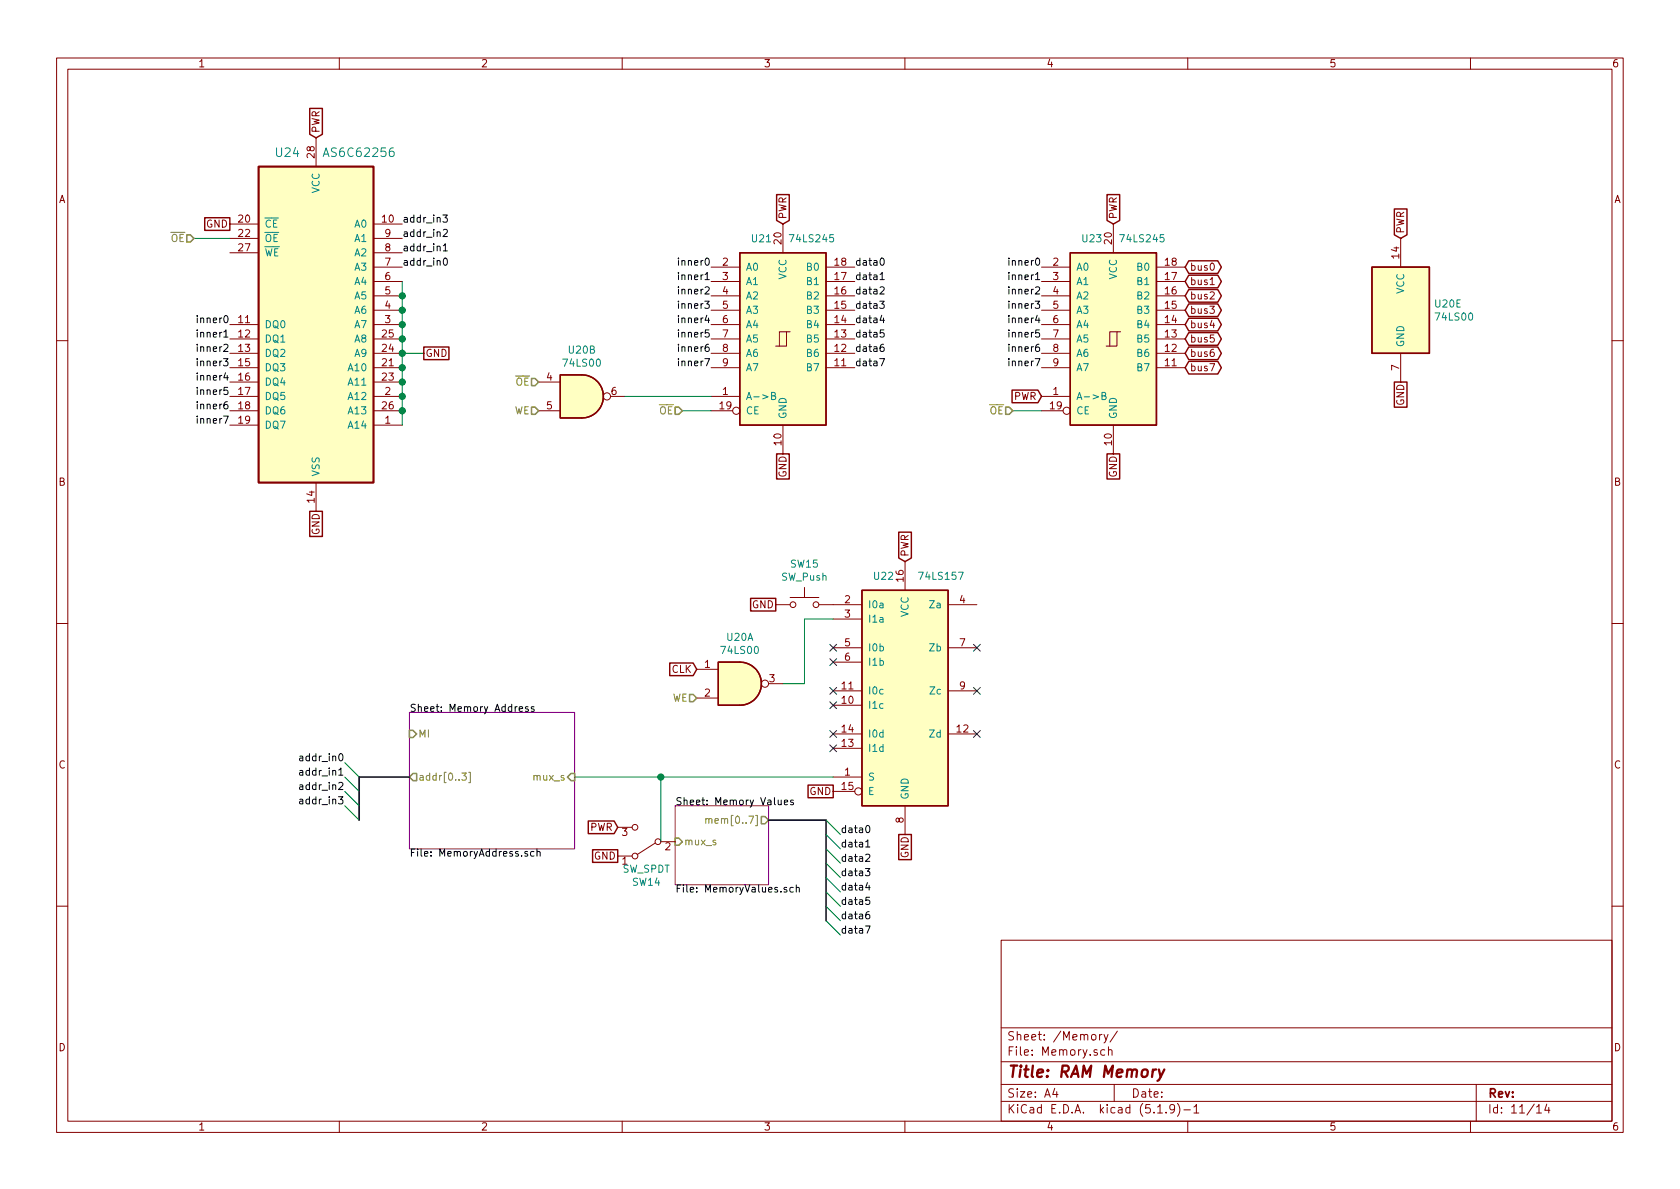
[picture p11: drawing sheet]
<svg xmlns="http://www.w3.org/2000/svg" width="297mm" height="210mm" viewBox="0 0 297 210" stroke-linecap="round" stroke-linejoin="round" font-family="sans-serif">
<g fill="none" stroke="#840000" stroke-width=".18">
<path d="M10 10.3h277v189.9h-277zM12 12.2h273v186.1h-273zM60 10.3v1.9M110 10.3v1.9M160 10.3v1.9M210 10.3v1.9M260 10.3v1.9M40.6 39.6h5.1M55.9 24.4v5.1M66 39.6h5.1M138.4 39.6v5.1M196.8 39.6v5.1"/>
<path d="M40.6 57.4h5.1M40.6 59.9h5.1M40.6 42.2h5.1M40.6 44.7h5.1M66 57.4h5.1M66 59.9h5.1M66 42.2h5.1M66 44.7h5.1M66 54.9h5.1M66 52.3h5.1M66 49.8h5.1M66 47.2h5.1"/>
<path d="M125.7 57.4h5.1M125.7 59.9h5.1M125.7 54.9h5.1M125.7 52.3h5.1M125.7 49.8h5.1M125.7 47.2h5.1M139.1 58.7h-1.3v2.5M139.7 58.7h-.6v2.5h-1.9M146 57.4h5.1M146 59.9h5.1M146 54.9h5.1M146 52.3h5.1"/>
<path d="M146 49.8h5.1M146 47.2h5.1M184.1 57.4h5.1M184.1 59.9h5.1M184.1 54.9h5.1M184.1 52.3h5.1M184.1 49.8h5.1M184.1 47.2h5.1M197.5 58.7h-1.3v2.5M198.1 58.7h-.6v2.5h-1.9M204.5 57.4h5M204.5 59.9h5"/>
<path d="M204.5 54.9h5M204.5 52.3h5M204.5 49.8h5M204.5 47.2h5M214 51.7l.5-.1 .2 .4-.8 .9h.8M214 50.3h.7M214.3 56.6l-.3 .9h.8M247.6 42.2v5M10 60.2h2M40.6 75.2h5.1M40.6 62.5h5.1M40.6 65h5.1"/>
<path d="M40.6 67.6h5.1M40.6 70.1h5.1M40.6 72.6h5.1M66 75.2h5.1M66 62.5h5.1M66 65h5.1M66 67.6h5.1M66 70.1h5.1M66 72.6h5.1M95.2 67.6h3.9M95.2 72.6h3.9M107.9 70.1h2.6"/>
<path d="M125.7 62.5h5.1M125.7 65h5.1M125.7 70.1h5.1M125.7 72.6h3.8M138.4 75.2v5.1M146 62.5h5.1M146 65h5.1M184.1 62.5h5.1M184.1 65h5.1M184.1 70.1h5.1M184.1 72.6h3.9M196.8 75.2v5.1"/>
<path d="M204.5 62.5h5M204.5 65h5M213.9 64.3h.9l-.6 1.3M247.6 62.5v5.1M285 60.2h2M55.9 85.3v5.1M160 99.3v5.1M10 110.3h2M123.2 118.4h3.8M137.2 106.9h2.5M139.7 105.7h5.1M142.2 103.9v1.8"/>
<path d="M144.8 106.9h7.6M147.3 109.5h5.1M147.3 114.5h5.1M147.3 117.1h5.1M167.6 106.9h5.1M167.6 114.5h5.1M285 110.3h2M123.2 123.4h3.8M135.9 120.9h2.5M147.3 137.4h5.1M147.3 124.7h5.1M147.3 122.2h5.1"/>
<path d="M147.3 129.8h5.1M147.3 132.3h5.1M147.3 139.9h3.8M167.6 122.2h5.1M167.6 129.8h5.1M109.2 151.4h2.6M109.2 146.3h2.6M115.8 149.1l-3.2 2M116.8 148.8h2.6M160 142.5v5.1M10 160.2h2M177 166.3h108v32h-108z"/>
<path d="M285 160.2h2M60 198.3v1.9M110 198.3v1.9M160 198.3v1.9M177 194.8h108M177 191.8h108M177 187.8h108M177 181.8h108M186.5 192.5l-.4 1h1M186.8 193v1M194.4 182.9v1M194.8 182.9l-.4 .3"/>
<path d="M195.2 182.9l.4 1M195.3 185.7l-.4-.1-.3 .3 .1 .6 .2 .1 .4-.1M195.9 182.9l-.5 1.4-.2 .1M196 185.7l.2-.1 .3 .1 .1 .9M196 185.1v1.5M197 191.8v3M197.6 182.3l-1.3 2M204.7 196.8h.8M206.2 196.7v.1M207.7 196l-.1 .1a.48 .48 0 0 1-.6 .1l-.2-.2 .2-.6a.48 .48 0 0 1 .6 .1 1.27 1.27 0 0 1-.2 1.2l-.4 .1M208.2 195.1a1.71 1.71 0 0 1 0 2.3M209.3 196.3h1.2"/>
<path d="M210 198.3v1.9M211.1 195.8l.4-.5v1.5M211.1 196.8h.9M260 198.3v1.9M261 191.8v6.5M271.7 195.8l.4-.5v1.5M271.7 196.8h.8M273.5 195.2l-.4 1.1h.9M273.8 195.8v1"/>
<circle cx="107.3" cy="70.1" r=".63"/>
<circle cx="130.2" cy="72.6" r=".63"/>
<circle cx="188.6" cy="72.6" r=".63"/>
<circle cx="140.2" cy="106.9" r=".51"/>
<circle cx="144.3" cy="106.9" r=".51"/>
<circle cx="135.3" cy="120.9" r=".63"/>
<circle cx="151.8" cy="139.9" r=".63"/>
<circle cx="112.3" cy="146.3" r=".51"/>
<circle cx="112.3" cy="151.4" r=".51"/>
<circle cx="116.3" cy="148.8" r=".51"/>
</g>
<path d="M204.9 189.1l.3 1.3M205.9 189.1l-.9 1.8-.4 .2" fill="none" stroke="#840000" stroke-width=".41"/>
<path d="M72.4 126h29.2v24.1h-29.2zM119.4 142.5h16.5v14h-16.5z" fill="none" stroke="#840084" stroke-width=".18"/>
<g fill="none" stroke="#000" stroke-width=".18">
<path d="M78.3 38h.8l-.4 .5 .3 .1v.6l-.5 .1-.2-.1M34.9 58.3v.2M34.9 55.8v.1M78.4 43.5l.3-.4v1.3M78.4 40.7l.5-.1 .2 .3-.1 .2-.7 .7h.8M78.4 44.4h.7M78.5 45.8l.2-.2a.69 .69 0 0 1 .4 .7 .69 .69 0 0 1-.4 .6l-.3-.2v-.3zM120 45.6v.2M120 48.2v.1M120 58.3v.2M120 55.8v.1M120 53.3v.1"/>
<path d="M120 50.7v.1M155.5 53.3h.8l-.4 .4 .4 .2v.5l-.2 .1-.6-.1M155.6 48.5l.4-.3v1.2M155.6 50.8l.5-.1 .2 .1v.3v.2l-.8 .7h.8M155.6 49.4h.7M155.7 45.8l.2-.2a.67 .67 0 0 1 .5 .7 .67 .67 0 0 1-.5 .6l-.3-.5zM155.9 55.7l-.3 .9h.8M156.2 56.2v.9M156.3 58.3h-.6l-.1 .6 .2-.1 .5 .1v.6l-.2 .1-.5-.1M178.4 55.8v.1M178.4 58.3v.2M178.4 53.3v.1"/>
<path d="M178.4 50.7v.1M178.4 48.2v.1M178.4 45.6v.2M34.9 63.4v.1M34.9 60.9v.1M34.9 73.6v.1M34.9 71v.2M34.9 68.5v.1M34.9 66v.1M120 60.9v.1M120 63.4v.1M155.5 63.4h.9l-.5 1.3"/>
<path d="M156.2 60.9h-.2a.79 .79 0 0 0-.1 1.2l.4-.1v-.5l-.4-.1-.3 .2M178.4 63.4v.1M178.4 60.9v.1M53 138.8h.5v.8M53 136.3h.5v.8M53 133.8h.5v.7M53.5 139.1h-.4l-.1 .2v.3h.5M53.5 136.5l-.4 .1-.1 .2v.2h.5M53.5 134l-.4 .1-.1 .1v.3h.5M91.8 125.4l.6-.1v-.3h-.4l-.2 .1 .1 .6h.5M93.4 125h-.3l-.2 .1 .1 .2 .4 .1v.3h-.5M94.4 125h-.3l-.2 .1 .1 .2 .4 .1v.3h-.5"/>
<path d="M53 141.4h.5v.8M53.5 141.6l-.4 .1-.1 .2v.2h.5M93.3 150.6h-.3l-.2 .1v.2l.5 .1v.4h-.5M94.4 150.6h-.3l-.3 .2 .1 .6h.5M94.9 150.7l.2-.1h.3l.1 .8M94.9 150.1v1.3M137.6 141.5v.8h.3l.2-.1M138.1 141.5v.8M138.7 141.9l.6-.1-.1-.3h-.3l-.2 .2v.6h.5M139.1 157l-.3-.1-.2 .2 .1 .2 .4 .1v.3h-.5M140.3 141.5h-.3l-.2 .2v.1l.5 .2v.3h-.5M140.3 157l-.4-.1-.3 .2 .2 .6h.5"/>
<path d="M140.8 157l.2-.1 .3 .1v.8M140.8 156.5v1.3M153 153.6h.8l-.4 .5 .3 .1v.5l-.2 .2-.5-.2M153.1 148.9l.3-.4v1.3M153.1 151.2l.4-.2 .2 .2 .1 .2-.1 .2-.7 .7h.8M153.1 149.8h.7M153.2 146.1l.2-.1a.67 .67 0 0 1 .4 .6 .67 .67 0 0 1-.4 .6l-.3-.4zM153.4 156.1l-.3 .9h.7M153.7 156.6v.8M153.7 158.7h-.6v.6l.1-.1 .5 .1v.5l-.2 .1-.4-.1M153 163.7h.8l-.5 1.3M153.7 161.2h-.3a.79 .79 0 0 0-.1 1.3l.4-.1v-.6l-.4-.1-.2 .2"/>
</g>
<path d="M81.7 136.7h.7l-.4 .5 .4 .1v.4l-.2 .3-.5-.2M82.9 136.6h.3v1.8h-.3M124.8 144.9l.2-.2 .3 .1v.8M124.8 144.7v.9M125.3 144.9l.2-.2 .3 .1 .1 .8" fill="none" stroke="#848400" stroke-width=".18"/>
<path d="M33 41.5h.7l.6 .7-.6 .6h-.7zM94 72h.6l.6 .6-.6 .7h-.6zM94 66.9h.6l.6 .7-.6 .6h-.6zM119.4 72h.6l.6 .6-.6 .7h-.6zM177.8 72h.6l.7 .6-.7 .7h-.6zM72.4 129.2h.6l.7 .6-.7 .6h-.6zM73 136.8h.7v1.2h-.7l-.6-.6zM101 136.8h.6v1.2h-.6l-.7-.6zM121.9 122.8h.7l.6 .6-.6 .7h-.7zM119.4 148.2h.6l.6 .6-.6 .7h-.6zM134.6 144.4h.7l.6 .6-.6 .7h-.7z" fill="none" stroke="#848400" stroke-width=".25"/>
<g fill="#ffffc2" stroke="#ffffc2" stroke-width=".18">
<path d="M45.7 29.5h20.3v55.8h-20.3z"/>
<path d="M130.8 44.7h15.2v30.5h-15.2z"/>
<path d="M189.2 44.7h15.3v30.5h-15.3z"/>
<path d="M102.9 66.3a3.8 3.8 0 0 1 3.8 3.8 3.8 3.8 0 0 1-3.8 3.8z"/>
<path d="M99.1 66.3h3.8v7.6h-3.8z"/>
<path d="M152.4 104.4h15.2v38.1h-15.2z"/>
<path d="M242.6 47.2h10.1v15.3h-10.1z"/>
<path d="M130.8 117.1a3.8 3.8 0 0 1 3.8 3.8 3.8 3.8 0 0 1-3.8 3.8z"/>
<path d="M127 117.1h3.8v7.6h-3.8z"/>
</g>
<path d="M45.7 29.5h20.3v55.8h-20.3z" fill="none" stroke="#840000" stroke-width=".3"/>
<g fill="none" stroke="#840000" stroke-width=".25">
<path d="M54.8 19.2h2.2v4.5l-1.1 .7-1.1-.7zM36.2 38.5h4.4v2.2h-4.4zM137.3 34.4h2.2v4.6l-1.1 .6-1.1-.6zM195.7 34.4h2.3v4.6l-1.2 .6-1.1-.6zM246.5 37h2.3v4.5l-1.2 .7-1.1-.7zM130.8 44.7h15.2v30.5h-15.2zM189.2 44.7h15.3v30.5h-15.3zM210.2 46.1h5.1l.7 1.1-.7 1.2h-5.1l-.7-1.2zM210.2 48.7h5.1l.7 1.1-.7 1.1h-5.1l-.7-1.1zM210.2 51.2h5.1l.7 1.1-.7 1.1h-5.1l-.7-1.1zM210.2 53.7h5.1l.7 1.2-.7 1.1h-5.1l-.7-1.1zM210.2 56.3h5.1l.7 1.1-.7 1.1h-5.1l-.7-1.1z"/>
<path d="M210.2 58.8h5.1l.7 1.1-.7 1.2h-5.1l-.7-1.2zM242.6 47.2h10.1v15.3h-10.1zM74.9 61.4h4.5v2.2h-4.5zM99.1 66.3h3.8a3.8 3.8 0 0 1 3.8 3.8 3.8 3.8 0 0 1-3.8 3.8h-3.8zM178.9 69h4.6l.6 1.1-.6 1.1h-4.6zM210.2 61.4h5.1l.7 1.1-.7 1.1h-5.1l-.7-1.1zM210.2 63.9h5.1l.7 1.1-.7 1.1h-5.1l-.7-1.1zM246.5 67.6h2.3v4.4h-2.3zM54.8 90.4h2.2v4.5h-2.2zM137.3 80.3h2.2v4.4h-2.2zM158.9 94.1h2.2v4.6l-1.1 .6-1.1-.6zM195.7 80.3h2.3v4.4h-2.3z"/>
<path d="M118.4 117.2h4.2l.6 1.2-.6 1.1h-4.2zM127 117.1h3.8a3.8 3.8 0 0 1 3.8 3.8 3.8 3.8 0 0 1-3.8 3.8h-3.8zM132.7 105.8h4.5v2.2h-4.5zM152.4 104.4h15.2v38.1h-15.2zM142.9 138.8h4.4v2.3h-4.4zM104 145.2h4.6l.6 1.1-.6 1.1h-4.6zM104.8 150.3h4.4v2.2h-4.4zM158.9 147.6h2.2v4.4h-2.2z"/>
</g>
<path d="M136.4 70l.6-.1v-.4l-.6-.1v1.3h.5l.3-.3v-.2l-.3-.2M194.8 70l.6-.1 .1-.4-.7-.1v1.3h.5l.3-.3v-.2l-.3-.2" fill="none" stroke="#008484" stroke-width=".18"/>
<path d="M72.4 137.4h-8.9v7.6M135.9 145h10.1v17.8" fill="none" stroke="#000084" stroke-width=".3"/>
<g fill="none" stroke="#008400" stroke-width=".18">
<path d="M34.3 42.2h6.3M71.1 49.8v25.4M71.1 62.5h3.8M110.5 70.1h15.2M120.6 72.6h5.1M179.1 72.6h5M147.3 109.5h-5.1v11.4h-3.8M61 134.9l2.5 2.5M61 137.4l2.5 2.5M61 139.9l2.5 2.6M101.6 137.4h45.7M116.8 137.4v11.4"/>
<path d="M61 142.5l2.5 2.5M146 152.6l2.6 2.6M146 157.7l2.6 2.6M146 145l2.6 2.6M146 147.6l2.6 2.5M146 150.1l2.6 2.5M146 155.2l2.6 2.5M146 162.8l2.6 2.5M146 160.3l2.6 2.5"/>
</g>
<g fill="#008400" stroke="#008400" stroke-width=".25">
<circle cx="71.1" cy="52.3" r=".51"/>
<circle cx="116.8" cy="137.4" r=".51"/>
<circle cx="71.1" cy="54.9" r=".51"/>
<circle cx="71.1" cy="57.4" r=".51"/>
<circle cx="71.1" cy="59.9" r=".51"/>
<circle cx="71.1" cy="62.5" r=".51"/>
<circle cx="71.1" cy="65" r=".51"/>
<circle cx="71.1" cy="67.6" r=".51"/>
<circle cx="71.1" cy="70.1" r=".51"/>
<circle cx="71.1" cy="72.6" r=".51"/>
</g>
<g fill="none" stroke="#000084" stroke-width=".18">
<path d="M146.7 116.5l1.2 1.2M146.7 113.9l1.2 1.3M147.9 116.5l-1.2 1.2M147.9 113.9l-1.2 1.3M172.1 113.9l1.2 1.3M173.3 113.9l-1.2 1.3M146.7 131.7l1.2 1.2M146.7 124.1l1.2 1.2M146.7 121.6l1.2 1.2M146.7 129.2l1.2 1.2M147.9 131.7l-1.2 1.2M147.9 124.1l-1.2 1.2"/>
<path d="M147.9 121.6l-1.2 1.2M147.9 129.2l-1.2 1.2M172.1 121.6l1.2 1.2M172.1 129.2l1.2 1.2M173.3 121.6l-1.2 1.2M173.3 129.2l-1.2 1.2"/>
</g>
<text font-size="2.8" fill="#840000" x="178" y="190.5">Title: RAM Memory</text>
<g font-size="2.1" fill="#008484">
<text x="48.9" y="27.8">U24</text>
<text x="57.7" y="27.8">AS6C62256</text>
</g>
<g font-size="2.1" fill="#840000">
<text x="178" y="184">Sheet: /Memory/</text>
<text x="178" y="186.7">File: Memory.sch</text>
<text x="178" y="196.9">KiCad E.D.A. kicad (5.1.9)-1</text>
<text x="178" y="194.1">Size: A4</text>
<text x="200" y="194.1">Date:</text>
<text x="263" y="194.1">Rev:</text>
<text x="263" y="196.9">Id: 11/14</text>
</g>
<g font-size="1.8" fill="#840000">
<text x="35" y="11.9">1</text>
<text x="85" y="11.9">2</text>
<text x="135" y="11.9">3</text>
<text x="185" y="11.9">4</text>
<text x="235" y="11.9">5</text>
<text x="285" y="11.9">6</text>
<text x="56.5" y="23.6" transform="rotate(-90 56.5 23.6)">PWR</text>
<text x="55.6" y="27.9" transform="rotate(-90 55.6 27.9)">28</text>
<text x="10.4" y="35.9">A</text>
<text x="285.4" y="35.9">A</text>
<text x="36.4" y="40.3">GND</text>
<text x="42.2" y="39.4">20</text>
<text x="42.2" y="41.9">22</text>
<text x="67.6" y="39.4">10</text>
<text x="68.1" y="41.9">9</text>
<text x="139.1" y="38.8" transform="rotate(-90 139.1 38.8)">PWR</text>
<text x="197.5" y="38.8" transform="rotate(-90 197.5 38.8)">PWR</text>
<text x="248.3" y="41.4" transform="rotate(-90 248.3 41.4)">PWR</text>
<text x="42.2" y="44.4">27</text>
<text x="68.1" y="47">7</text>
<text x="68.1" y="44.4">8</text>
<text x="127.8" y="47">2</text>
<text x="138.2" y="43.1" transform="rotate(-90 138.2 43.1)">20</text>
<text x="147.6" y="47">18</text>
<text x="186.2" y="47">2</text>
<text x="196.6" y="43.1" transform="rotate(-90 196.6 43.1)">20</text>
<text x="206" y="47">18</text>
<text x="210.3" y="47.9">bus0</text>
<text x="247.4" y="45.7" transform="rotate(-90 247.4 45.7)">14</text>
<text x="68.1" y="52.1">5</text>
<text x="68.1" y="49.5">6</text>
<text x="127.8" y="49.5">3</text>
<text x="127.8" y="52.1">4</text>
<text x="147.6" y="52.1">16</text>
<text x="147.6" y="49.5">17</text>
<text x="186.2" y="49.5">3</text>
<text x="186.2" y="52.1">4</text>
<text x="206" y="52.1">16</text>
<text x="206" y="49.5">17</text>
<text x="210.3" y="50.4">bus1</text>
<text x="210.3" y="53">bus2</text>
<text x="42.2" y="57.1">11</text>
<text x="42.2" y="59.7">12</text>
<text x="67.6" y="59.7">25</text>
<text x="68.1" y="57.1">3</text>
<text x="68.1" y="54.6">4</text>
<text x="127.8" y="54.6">5</text>
<text x="127.8" y="57.1">6</text>
<text x="127.8" y="59.7">7</text>
<text x="147.6" y="59.7">13</text>
<text x="147.6" y="57.1">14</text>
<text x="147.6" y="54.6">15</text>
<text x="186.2" y="54.6">5</text>
<text x="186.2" y="57.1">6</text>
<text x="186.2" y="59.7">7</text>
<text x="206" y="59.7">13</text>
<text x="206" y="57.1">14</text>
<text x="206" y="54.6">15</text>
<text x="210.3" y="55.5">bus3</text>
<text x="210.3" y="58">bus4</text>
<text x="42.2" y="62.2">13</text>
<text x="42.2" y="64.8">15</text>
<text x="67.6" y="64.8">21</text>
<text x="67.6" y="62.2">24</text>
<text x="75.2" y="63.1">GND</text>
<text x="127.8" y="62.2">8</text>
<text x="127.8" y="64.8">9</text>
<text x="147.6" y="64.8">11</text>
<text x="147.6" y="62.2">12</text>
<text x="186.2" y="62.2">8</text>
<text x="186.2" y="64.8">9</text>
<text x="206" y="64.8">11</text>
<text x="206" y="62.2">12</text>
<text x="210.3" y="60.6">bus5</text>
<text x="210.3" y="63.1">bus6</text>
<text x="210.3" y="65.7">bus7</text>
<text x="247.4" y="65.5" transform="rotate(-90 247.4 65.5)">7</text>
<text x="42.2" y="67.3">16</text>
<text x="42.2" y="69.8">17</text>
<text x="67.6" y="67.3">23</text>
<text x="68.1" y="69.8">2</text>
<text x="96.7" y="67.3">4</text>
<text x="108.1" y="69.8">6</text>
<text x="127.8" y="69.8">1</text>
<text x="179.2" y="70.7">PWR</text>
<text x="186.2" y="69.8">1</text>
<text x="248.3" y="71.7" transform="rotate(-90 248.3 71.7)">GND</text>
<text x="42.2" y="72.4">18</text>
<text x="42.2" y="74.9">19</text>
<text x="67.6" y="72.4">26</text>
<text x="68.1" y="74.9">1</text>
<text x="96.7" y="72.4">5</text>
<text x="127.3" y="72.4">19</text>
<text x="185.7" y="72.4">19</text>
<text x="138.2" y="78.7" transform="rotate(-90 138.2 78.7)">10</text>
<text x="196.6" y="78.7" transform="rotate(-90 196.6 78.7)">10</text>
<text x="10.4" y="85.9">B</text>
<text x="55.6" y="88.8" transform="rotate(-90 55.6 88.8)">14</text>
<text x="139.1" y="84.4" transform="rotate(-90 139.1 84.4)">GND</text>
<text x="197.5" y="84.4" transform="rotate(-90 197.5 84.4)">GND</text>
<text x="285.4" y="85.9">B</text>
<text x="56.5" y="94.6" transform="rotate(-90 56.5 94.6)">GND</text>
<text x="160.7" y="98.5" transform="rotate(-90 160.7 98.5)">PWR</text>
<text x="133" y="107.6">GND</text>
<text x="149.4" y="106.7">2</text>
<text x="159.8" y="102.8" transform="rotate(-90 159.8 102.8)">16</text>
<text x="169.7" y="106.7">4</text>
<text x="149.4" y="109.2">3</text>
<text x="118.8" y="119">CLK</text>
<text x="124.6" y="118.1">1</text>
<text x="149.4" y="114.3">5</text>
<text x="149.4" y="116.8">6</text>
<text x="169.7" y="114.3">7</text>
<text x="124.6" y="123.2">2</text>
<text x="136" y="120.6">3</text>
<text x="148.9" y="124.5">10</text>
<text x="148.9" y="121.9">11</text>
<text x="169.7" y="121.9">9</text>
<text x="148.9" y="129.5">14</text>
<text x="169.2" y="129.5">12</text>
<text x="10.4" y="135.9">C</text>
<text x="148.9" y="132.1">13</text>
<text x="149.4" y="137.2">1</text>
<text x="285.4" y="135.9">C</text>
<text x="143.1" y="140.6">GND</text>
<text x="148.9" y="139.7">15</text>
<text x="104.3" y="146.9">PWR</text>
<text x="110" y="147.8">3</text>
<text x="159.8" y="145.5" transform="rotate(-90 159.8 145.5)">8</text>
<text x="105" y="152">GND</text>
<text x="110" y="152.9">1</text>
<text x="117.6" y="150.4">2</text>
<text x="160.7" y="151.8" transform="rotate(-90 160.7 151.8)">GND</text>
<text x="10.4" y="185.9">D</text>
<text x="285.4" y="185.9">D</text>
<text x="35" y="199.9">1</text>
<text x="85" y="199.9">2</text>
<text x="135" y="199.9">3</text>
<text x="185" y="199.9">4</text>
<text x="235" y="199.9">5</text>
<text x="285" y="199.9">6</text>
</g>
<g font-size="1.8" fill="#008484">
<text x="56.5" y="34.2" transform="rotate(-90 56.5 34.2)">VCC</text>
<text x="46.7" y="40.3">CE</text>
<text x="62.8" y="40.3">A0</text>
<text x="46.7" y="42.8">OE</text>
<text x="46.7" y="45.3">WE</text>
<text x="62.8" y="47.9">A3</text>
<text x="62.8" y="45.3">A2</text>
<text x="62.8" y="42.8">A1</text>
<text x="131.8" y="47.9">A0</text>
<text x="133" y="42.8">U21</text>
<text x="139.9" y="42.8">74LS245</text>
<text x="142.8" y="47.9">B0</text>
<text x="190.2" y="47.9">A0</text>
<text x="191.4" y="42.8">U23</text>
<text x="198.3" y="42.8">74LS245</text>
<text x="201.2" y="47.9">B0</text>
<text x="62.8" y="53">A5</text>
<text x="62.8" y="50.4">A4</text>
<text x="131.8" y="50.4">A1</text>
<text x="131.8" y="53">A2</text>
<text x="139.1" y="49.4" transform="rotate(-90 139.1 49.4)">VCC</text>
<text x="142.8" y="53">B2</text>
<text x="142.8" y="50.4">B1</text>
<text x="190.2" y="50.4">A1</text>
<text x="190.2" y="53">A2</text>
<text x="197.5" y="49.4" transform="rotate(-90 197.5 49.4)">VCC</text>
<text x="201.2" y="53">B2</text>
<text x="201.2" y="50.4">B1</text>
<text x="248.3" y="52" transform="rotate(-90 248.3 52)">VCC</text>
<text x="46.7" y="58">DQ0</text>
<text x="62.8" y="58">A7</text>
<text x="62.8" y="55.5">A6</text>
<text x="131.8" y="55.5">A3</text>
<text x="131.8" y="58">A4</text>
<text x="142.8" y="58">B4</text>
<text x="142.8" y="55.5">B3</text>
<text x="190.2" y="55.5">A3</text>
<text x="190.2" y="58">A4</text>
<text x="201.2" y="58">B4</text>
<text x="201.2" y="55.5">B3</text>
<text x="253.8" y="54.4">U20E</text>
<text x="254" y="56.7">74LS00</text>
<text x="46.7" y="60.6">DQ1</text>
<text x="46.7" y="63.1">DQ2</text>
<text x="46.7" y="65.7">DQ3</text>
<text x="61.8" y="65.7">A10</text>
<text x="62.8" y="63.1">A9</text>
<text x="62.8" y="60.6">A8</text>
<text x="99.8" y="64.8">74LS00</text>
<text x="100.6" y="62.5">U20B</text>
<text x="131.8" y="60.6">A5</text>
<text x="131.8" y="63.1">A6</text>
<text x="131.8" y="65.7">A7</text>
<text x="142.8" y="65.7">B7</text>
<text x="142.8" y="63.1">B6</text>
<text x="142.8" y="60.6">B5</text>
<text x="190.2" y="60.6">A5</text>
<text x="190.2" y="63.1">A6</text>
<text x="190.2" y="65.7">A7</text>
<text x="201.2" y="65.7">B7</text>
<text x="201.2" y="63.1">B6</text>
<text x="201.2" y="60.6">B5</text>
<text x="248.3" y="61.5" transform="rotate(-90 248.3 61.5)">GND</text>
<text x="46.7" y="68.2">DQ4</text>
<text x="46.7" y="70.7">DQ5</text>
<text x="61.8" y="70.7">A12</text>
<text x="61.8" y="68.2">A11</text>
<text x="131.8" y="70.7">A-&gt;B</text>
<text x="190.2" y="70.7">A-&gt;B</text>
<text x="46.7" y="73.3">DQ6</text>
<text x="46.7" y="75.8">DQ7</text>
<text x="61.8" y="75.8">A14</text>
<text x="61.8" y="73.3">A13</text>
<text x="131.8" y="73.3">CE</text>
<text x="139.1" y="74.2" transform="rotate(-90 139.1 74.2)">GND</text>
<text x="190.2" y="73.3">CE</text>
<text x="197.5" y="74.2" transform="rotate(-90 197.5 74.2)">GND</text>
<text x="56.5" y="84.3" transform="rotate(-90 56.5 84.3)">VSS</text>
<text x="139.8" y="100.4">SW15</text>
<text x="138.2" y="102.7">SW_Push</text>
<text x="153.4" y="107.6">I0a</text>
<text x="154.6" y="102.5">U22</text>
<text x="162.8" y="102.5">74LS157</text>
<text x="164.6" y="107.6">Za</text>
<text x="128.5" y="113.3">U20A</text>
<text x="153.4" y="110.1">I1a</text>
<text x="160.7" y="109.1" transform="rotate(-90 160.7 109.1)">VCC</text>
<text x="127.7" y="115.6">74LS00</text>
<text x="153.4" y="115.2">I0b</text>
<text x="153.4" y="117.7">I1b</text>
<text x="164.5" y="115.2">Zb</text>
<text x="153.4" y="125.3">I1c</text>
<text x="153.4" y="122.8">I0c</text>
<text x="164.6" y="122.8">Zc</text>
<text x="153.4" y="130.4">I0d</text>
<text x="164.5" y="130.4">Zd</text>
<text x="153.4" y="133">I1d</text>
<text x="153.4" y="138">S</text>
<text x="153.4" y="140.6">E</text>
<text x="160.7" y="141.5" transform="rotate(-90 160.7 141.5)">GND</text>
<text x="110" y="154.3">SW_SPDT</text>
<text x="111.9" y="156.6">SW14</text>
</g>
<g font-size="1.8">
<text x="71.1" y="41.9">addr_in2</text>
<text x="71.1" y="39.4">addr_in3</text>
<text x="71.1" y="47">addr_in0</text>
<text x="71.1" y="44.4">addr_in1</text>
<text x="120.4" y="47">inner0</text>
<text x="151.1" y="47">data0</text>
<text x="178.8" y="47">inner0</text>
<text x="120.4" y="49.5">inner1</text>
<text x="120.4" y="52.1">inner2</text>
<text x="151.1" y="49.5">data1</text>
<text x="151.1" y="52.1">data2</text>
<text x="178.8" y="52.1">inner2</text>
<text x="178.8" y="49.5">inner1</text>
<text x="35.3" y="59.7">inner1</text>
<text x="35.3" y="57.1">inner0</text>
<text x="120.4" y="59.7">inner5</text>
<text x="120.4" y="57.1">inner4</text>
<text x="120.4" y="54.6">inner3</text>
<text x="151.1" y="54.6">data3</text>
<text x="151.1" y="59.7">data5</text>
<text x="151.1" y="57.1">data4</text>
<text x="178.8" y="57.1">inner4</text>
<text x="178.8" y="59.7">inner5</text>
<text x="178.8" y="54.6">inner3</text>
<text x="35.3" y="64.8">inner3</text>
<text x="35.3" y="62.2">inner2</text>
<text x="120.4" y="62.2">inner6</text>
<text x="120.4" y="64.8">inner7</text>
<text x="151.1" y="64.8">data7</text>
<text x="151.1" y="62.2">data6</text>
<text x="178.8" y="64.8">inner7</text>
<text x="178.8" y="62.2">inner6</text>
<text x="35.3" y="69.8">inner5</text>
<text x="35.3" y="67.3">inner4</text>
<text x="35.3" y="74.9">inner7</text>
<text x="35.3" y="72.4">inner6</text>
<text x="72.4" y="125.9">Sheet: Memory Address</text>
<text x="53.6" y="137.2">addr_in1</text>
<text x="53.6" y="134.6">addr_in0</text>
<text x="53.6" y="142.2">addr_in3</text>
<text x="53.6" y="139.7">addr_in2</text>
<text x="119.4" y="142.4">Sheet: Memory Values</text>
<text x="148.6" y="147.3">data0</text>
<text x="148.6" y="149.9">data1</text>
<text x="72.4" y="151.5">File: MemoryAddress.sch</text>
<text x="148.6" y="152.4">data2</text>
<text x="148.6" y="154.9">data3</text>
<text x="119.4" y="157.8">File: MemoryValues.sch</text>
<text x="148.6" y="160">data5</text>
<text x="148.6" y="157.5">data4</text>
<text x="148.6" y="162.6">data6</text>
<text x="148.6" y="165.1">data7</text>
</g>
<g font-size="1.8" fill="#848400">
<text x="30.2" y="42.8">OE</text>
<text x="91.2" y="68.2">OE</text>
<text x="90.9" y="73.3">WE</text>
<text x="116.6" y="73.3">OE</text>
<text x="175" y="73.3">OE</text>
<text x="118.8" y="124.1">WE</text>
<text x="73.9" y="130.4">MI</text>
<text x="73.9" y="138">addr[0..3]</text>
<text x="94.5" y="138">mux_s</text>
<text x="120.9" y="149.5">mux_s</text>
<text x="126.1" y="145.7">mem[0..7]</text>
</g>
</svg>
